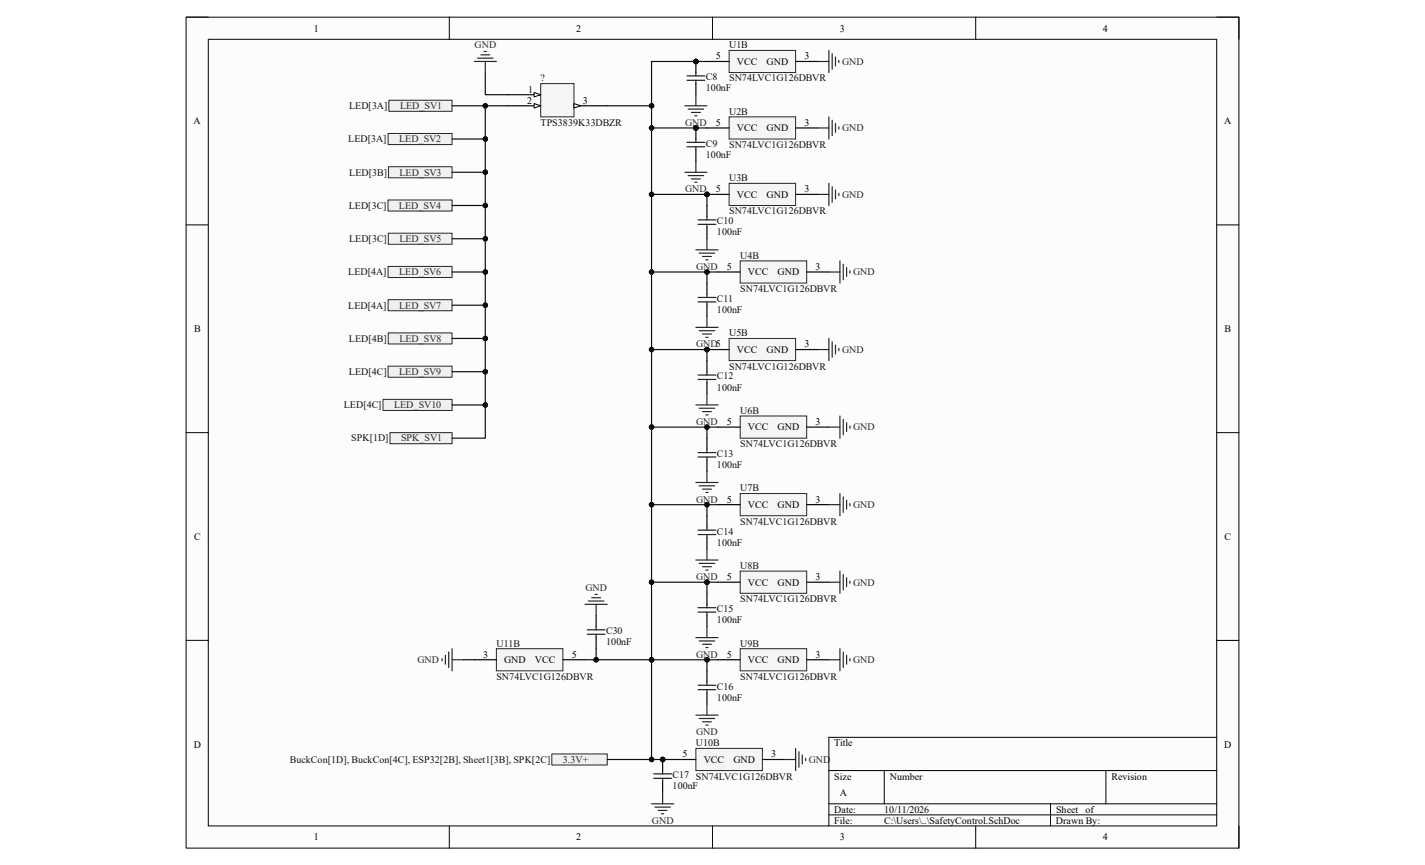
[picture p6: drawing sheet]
<svg xmlns="http://www.w3.org/2000/svg" width="356mm" height="216mm" viewBox="0 0 356 216" stroke-linecap="round" stroke-linejoin="round" font-family="sans-serif">
<path d="M46.4 4.3h262.8v207.4h-262.8z" fill-rule="evenodd" fill="#fcfcfc"/>
<path d="M46.4 4.3h262.8v207.4h-262.8z" fill="none" stroke="#000" stroke-width=".25"/>
<path d="M52 9.8h251.6v196.4h-251.6z" fill-rule="evenodd" fill="#fcfcfc"/>
<g fill="none" stroke="#000" stroke-width=".25">
<path d="M46.4 4.3h5.6M52 9.8h251.6v196.4h-251.6zM112.1 4.3v5.5M177.8 4.3v5.5M243.5 4.3v5.5M303.6 4.3h5.6v5.5M46.4 56.1h5.6M303.6 56.1h5.6M46.4 108h5.6M303.6 108h5.6M46.4 159.8h5.6M303.6 159.8h5.6"/>
<path d="M206.8 192.3h96.8M220.7 192.3v8.3M276 192.3v8.3M303.6 184h-96.8v22.2M112.1 206.2v5.5M177.8 206.2v5.5M206.8 200.6h96.8M206.8 203.4h96.8M243.5 206.2v5.5M262.1 200.6v5.6M309.2 206.2v5.5"/>
</g>
<path d="M134.9 20.9h8.3v8.3h-8.3z" fill-rule="evenodd" fill="#f5f5f5"/>
<path d="M134.9 20.9h8.3v8.3h-8.3z" fill="none" stroke="#262626" stroke-width=".25"/>
<path d="M126.6 23.6h8.3" fill="none" stroke="#000" stroke-width=".3"/>
<path d="M133.3 23.1l1.6 .5-1.6 .6z" fill="#fbfbfb"/>
<path d="M133.3 23.1l1.6 .5-1.6 .6z" fill="none" stroke="#000" stroke-width=".25"/>
<path d="M126.6 26.4h8.3" fill="none" stroke="#000" stroke-width=".3"/>
<path d="M133.3 25.8l1.6 .6-1.6 .6z" fill="#fbfbfb"/>
<path d="M133.3 25.8l1.6 .6-1.6 .6z" fill="none" stroke="#000" stroke-width=".25"/>
<path d="M143.2 26.4h8.3" fill="none" stroke="#000" stroke-width=".3"/>
<path d="M143.2 25.8l1.7 .6-1.7 .6z" fill="#fbfbfb"/>
<path d="M143.2 25.8l1.7 .6-1.7 .6z" fill="none" stroke="#000" stroke-width=".25"/>
<path d="M181.9 12.6h16.6v5.5h-16.6z" fill-rule="evenodd" fill="#f5f5f5"/>
<path d="M181.9 12.6h16.6v5.5h-16.6z" fill="none" stroke="#262626" stroke-width=".25"/>
<path d="M176.4 15.3h5.5M198.5 15.3h5.6" fill="none" stroke="#000" stroke-width=".3"/>
<circle cx="173.7" cy="15.3" r=".55" fill="#0e0e0e"/>
<circle cx="173.7" cy="15.3" r=".55" fill="none" stroke="#0e0e0e" stroke-width=".25"/>
<path d="M173.7 15.3v2.8M173.7 20.9v2.7" fill="none" stroke="#000" stroke-width=".3"/>
<circle cx="173.7" cy="15.3" r=".55" fill="#0e0e0e"/>
<circle cx="173.7" cy="15.3" r=".55" fill="none" stroke="#0e0e0e" stroke-width=".25"/>
<path d="M171.4 18.9h4.5M173.7 18.1v.8M171.4 20h4.5M173.7 20v.9" fill="none" stroke="#1c1c1c" stroke-width=".3"/>
<path d="M204.1 15.3h2.7M206.8 12.6v5.5M207.7 13.4v3.9M208.5 14.2v2.2M209.3 15.1v.5" fill="none" stroke="#262626" stroke-width=".3"/>
<path d="M181.9 29.2h16.6v5.5h-16.6z" fill-rule="evenodd" fill="#f5f5f5"/>
<path d="M181.9 29.2h16.6v5.5h-16.6z" fill="none" stroke="#262626" stroke-width=".25"/>
<path d="M176.4 31.9h5.5M198.5 31.9h5.6" fill="none" stroke="#000" stroke-width=".3"/>
<circle cx="173.7" cy="31.9" r=".55" fill="#0e0e0e"/>
<circle cx="173.7" cy="31.9" r=".55" fill="none" stroke="#0e0e0e" stroke-width=".25"/>
<path d="M173.7 31.9v2.8M173.7 37.5v2.7" fill="none" stroke="#000" stroke-width=".3"/>
<circle cx="173.7" cy="31.9" r=".55" fill="#0e0e0e"/>
<circle cx="173.7" cy="31.9" r=".55" fill="none" stroke="#0e0e0e" stroke-width=".25"/>
<path d="M171.4 35.5h4.5M171.4 36.6h4.5M173.7 34.7v.8M173.7 36.6v.9" fill="none" stroke="#1c1c1c" stroke-width=".3"/>
<path d="M204.1 31.9h2.7M206.8 29.2v5.5M207.7 30v3.9M208.5 30.8v2.2M209.3 31.7v.5" fill="none" stroke="#262626" stroke-width=".3"/>
<circle cx="176.4" cy="48.5" r=".55" fill="#0e0e0e"/>
<circle cx="176.4" cy="48.5" r=".55" fill="none" stroke="#0e0e0e" stroke-width=".25"/>
<path d="M181.9 45.8h16.6v5.5h-16.6z" fill-rule="evenodd" fill="#f5f5f5"/>
<path d="M181.9 45.8h16.6v5.5h-16.6z" fill="none" stroke="#262626" stroke-width=".25"/>
<path d="M176.4 48.5h5.5M198.5 48.5h5.6" fill="none" stroke="#000" stroke-width=".3"/>
<circle cx="176.4" cy="48.5" r=".55" fill="#0e0e0e"/>
<circle cx="176.4" cy="48.5" r=".55" fill="none" stroke="#0e0e0e" stroke-width=".25"/>
<path d="M176.4 51.3v2.8M176.4 56.8v2.8" fill="none" stroke="#000" stroke-width=".3"/>
<path d="M174.2 54.9h4.4M174.2 56h4.4M176.4 54.1v.8M176.4 56v.8" fill="none" stroke="#1c1c1c" stroke-width=".3"/>
<path d="M204.1 48.5h2.7M206.8 45.8v5.5M207.7 46.6v3.9M208.5 47.4v2.2M209.3 48.2v.6" fill="none" stroke="#262626" stroke-width=".3"/>
<path d="M184.7 65.1h16.6v5.6h-16.6z" fill-rule="evenodd" fill="#f5f5f5"/>
<path d="M184.7 65.1h16.6v5.6h-16.6z" fill="none" stroke="#262626" stroke-width=".25"/>
<path d="M176.4 70.7v2.7M176.4 76.2v2.8M179.2 67.9h5.5M201.3 67.9h5.5" fill="none" stroke="#000" stroke-width=".3"/>
<path d="M174.2 74.2h4.4M174.2 75.4h4.4M176.4 73.4v.8M176.4 75.4v.8" fill="none" stroke="#1c1c1c" stroke-width=".3"/>
<path d="M206.8 67.9h2.8M209.6 65.1v5.6M210.4 66v3.8M211.3 66.8v2.2M212.1 67.6v.6" fill="none" stroke="#262626" stroke-width=".3"/>
<circle cx="176.4" cy="87.2" r=".55" fill="#0e0e0e"/>
<circle cx="176.4" cy="87.2" r=".55" fill="none" stroke="#0e0e0e" stroke-width=".25"/>
<path d="M181.9 84.5h16.6v5.5h-16.6z" fill-rule="evenodd" fill="#f5f5f5"/>
<path d="M181.9 84.5h16.6v5.5h-16.6z" fill="none" stroke="#262626" stroke-width=".25"/>
<path d="M176.4 87.2h5.5M198.5 87.2h5.6" fill="none" stroke="#000" stroke-width=".3"/>
<circle cx="176.4" cy="87.2" r=".55" fill="#0e0e0e"/>
<circle cx="176.4" cy="87.2" r=".55" fill="none" stroke="#0e0e0e" stroke-width=".25"/>
<path d="M176.4 90v2.8M176.4 95.5v2.8" fill="none" stroke="#000" stroke-width=".3"/>
<path d="M174.2 93.6h4.4M174.2 94.7h4.4M176.4 92.8v.8M176.4 94.7v.8" fill="none" stroke="#1c1c1c" stroke-width=".3"/>
<path d="M204.1 87.2h2.7M206.8 84.5v5.5M207.7 85.3v3.9M208.5 86.1v2.2M209.3 87v.5" fill="none" stroke="#262626" stroke-width=".3"/>
<path d="M184.7 103.8h16.6v5.6h-16.6z" fill-rule="evenodd" fill="#f5f5f5"/>
<path d="M184.7 103.8h16.6v5.6h-16.6z" fill="none" stroke="#262626" stroke-width=".25"/>
<path d="M176.4 109.4v2.7M176.4 114.9v2.8M179.2 106.6h5.5M201.3 106.6h5.5" fill="none" stroke="#000" stroke-width=".3"/>
<path d="M174.2 113h4.4M174.2 114.1h4.4M176.4 112.1v.9M176.4 114.1v.8" fill="none" stroke="#1c1c1c" stroke-width=".3"/>
<path d="M206.8 106.6h2.8M209.6 103.8v5.6M210.4 104.7v3.8M211.3 105.5v2.2M212.1 106.3v.6" fill="none" stroke="#262626" stroke-width=".3"/>
<path d="M184.7 123.2h16.6v5.5h-16.6z" fill-rule="evenodd" fill="#f5f5f5"/>
<path d="M184.7 123.2h16.6v5.5h-16.6z" fill="none" stroke="#262626" stroke-width=".25"/>
<path d="M176.4 128.7v2.8M176.4 134.3v2.7M179.2 126h5.5M201.3 126h5.5" fill="none" stroke="#000" stroke-width=".3"/>
<path d="M174.2 132.3h4.4M174.2 133.4h4.4M176.4 131.5v.8M176.4 133.4v.9" fill="none" stroke="#1c1c1c" stroke-width=".3"/>
<path d="M206.8 126h2.8M209.6 123.2v5.5M210.4 124v3.9M211.3 124.9v2.2M212.1 125.7v.5" fill="none" stroke="#262626" stroke-width=".3"/>
<path d="M184.7 142.5h16.6v5.6h-16.6z" fill-rule="evenodd" fill="#f5f5f5"/>
<path d="M184.7 142.5h16.6v5.6h-16.6z" fill="none" stroke="#262626" stroke-width=".25"/>
<path d="M176.4 148.1v2.7M176.4 153.6v2.8M179.2 145.3h5.5M201.3 145.3h5.5" fill="none" stroke="#000" stroke-width=".3"/>
<path d="M174.2 151.7h4.4M174.2 152.8h4.4M176.4 150.8v.9M176.4 152.8v.8" fill="none" stroke="#1c1c1c" stroke-width=".3"/>
<path d="M206.8 145.3h2.8M209.6 142.5v5.6M210.4 143.4v3.9M211.3 144.2v2.2M212.1 145v.6" fill="none" stroke="#262626" stroke-width=".3"/>
<path d="M184.7 161.9h16.6v5.5h-16.6z" fill-rule="evenodd" fill="#f5f5f5"/>
<path d="M184.7 161.9h16.6v5.5h-16.6z" fill="none" stroke="#262626" stroke-width=".25"/>
<path d="M176.4 167.4v2.8M176.4 173v2.7M179.2 164.7h5.5M201.3 164.7h5.5" fill="none" stroke="#000" stroke-width=".3"/>
<path d="M174.2 171h4.4M174.2 172.1h4.4M176.4 170.2v.8M176.4 172.1v.9" fill="none" stroke="#1c1c1c" stroke-width=".3"/>
<path d="M206.8 164.7h2.8M209.6 161.9v5.5M210.4 162.7v3.9M211.3 163.6v2.2M212.1 164.4v.6" fill="none" stroke="#262626" stroke-width=".3"/>
<path d="M173.7 186.8h16.5v5.5h-16.5z" fill-rule="evenodd" fill="#f5f5f5"/>
<path d="M173.7 186.8h16.5v5.5h-16.5z" fill="none" stroke="#262626" stroke-width=".25"/>
<path d="M168.1 189.6h5.6M190.2 189.6h5.6" fill="none" stroke="#000" stroke-width=".3"/>
<circle cx="165.4" cy="189.6" r=".55" fill="#0e0e0e"/>
<circle cx="165.4" cy="189.6" r=".55" fill="none" stroke="#0e0e0e" stroke-width=".25"/>
<path d="M165.4 189.6v2.7M165.4 195.1v2.8" fill="none" stroke="#000" stroke-width=".3"/>
<circle cx="165.4" cy="189.6" r=".55" fill="#0e0e0e"/>
<circle cx="165.4" cy="189.6" r=".55" fill="none" stroke="#0e0e0e" stroke-width=".25"/>
<path d="M163.1 193.2h4.5M163.1 194.3h4.5M165.4 192.3v.9M165.4 194.3v.8" fill="none" stroke="#1c1c1c" stroke-width=".3"/>
<path d="M118.3 15.3h5.6M119.2 14.5h3.8M120 13.7h2.2M120.8 12.9h.6M121.1 15.3v2.8M195.8 189.6h2.7M198.5 186.8v5.5M199.4 187.6v3.9M200.2 188.5v2.2M201 189.3v.5" fill="none" stroke="#262626" stroke-width=".3"/>
<path d="M97 25h15.8v2.8h-15.8z" fill-rule="evenodd" fill="#f0f0f0"/>
<path d="M97 25h15.8v2.8h-15.8z" fill="none" stroke="#262626" stroke-width=".25"/>
<path d="M96.8 33.3h16v2.8h-16z" fill-rule="evenodd" fill="#f0f0f0"/>
<path d="M96.8 33.3h16v2.8h-16z" fill="none" stroke="#262626" stroke-width=".25"/>
<path d="M96.8 49.9h16v2.8h-16z" fill-rule="evenodd" fill="#f0f0f0"/>
<path d="M96.8 49.9h16v2.8h-16z" fill="none" stroke="#262626" stroke-width=".25"/>
<path d="M96.9 58.2h15.9v2.8h-15.9z" fill-rule="evenodd" fill="#f0f0f0"/>
<path d="M96.9 58.2h15.9v2.8h-15.9z" fill="none" stroke="#262626" stroke-width=".25"/>
<path d="M96.8 66.5h16v2.8h-16z" fill-rule="evenodd" fill="#f0f0f0"/>
<path d="M96.8 66.5h16v2.8h-16z" fill="none" stroke="#262626" stroke-width=".25"/>
<path d="M96.8 74.8h16v2.8h-16z" fill-rule="evenodd" fill="#f0f0f0"/>
<path d="M96.8 74.8h16v2.8h-16z" fill="none" stroke="#262626" stroke-width=".25"/>
<path d="M96.9 83.1h15.9v2.8h-15.9z" fill-rule="evenodd" fill="#f0f0f0"/>
<path d="M96.9 83.1h15.9v2.8h-15.9z" fill="none" stroke="#262626" stroke-width=".25"/>
<path d="M96.8 91.4h16v2.8h-16z" fill-rule="evenodd" fill="#f0f0f0"/>
<path d="M96.8 91.4h16v2.8h-16z" fill="none" stroke="#262626" stroke-width=".25"/>
<path d="M95.6 99.7h17.2v2.8h-17.2z" fill-rule="evenodd" fill="#f0f0f0"/>
<path d="M95.6 99.7h17.2v2.8h-17.2z" fill="none" stroke="#262626" stroke-width=".25"/>
<path d="M96.9 41.6h15.9v2.8h-15.9z" fill-rule="evenodd" fill="#f0f0f0"/>
<path d="M96.9 41.6h15.9v2.8h-15.9z" fill="none" stroke="#262626" stroke-width=".25"/>
<path d="M97.3 108h15.5v2.7h-15.5z" fill-rule="evenodd" fill="#f0f0f0"/>
<path d="M97.3 108h15.5v2.7h-15.5z" fill="none" stroke="#262626" stroke-width=".25"/>
<g fill="none" stroke="#262626" stroke-width=".3">
<path d="M170.9 26.4h5.5M171.7 27.2h3.9M172.6 28.1h2.2M173.4 28.9h.5M173.7 23.6v2.8M170.9 43h5.5M171.7 43.8h3.9M172.6 44.7h2.2M173.4 45.5h.5M173.7 40.2v2.8M176.4 59.6v2.8M173.7 62.4h5.5"/>
<path d="M174.5 63.2h3.9M175.3 64h2.2M176.1 64.8h.6M176.4 79v2.7M173.7 81.7h5.5M174.5 82.5h3.9M175.3 83.4h2.2M176.1 84.2h.6M176.4 98.3v2.8M173.7 101.1h5.5M174.5 101.9h3.9M175.3 102.7h2.2"/>
<path d="M176.1 103.6h.6M176.4 117.7v2.7M173.7 120.4h5.5M173.7 139.8h5.5M174.5 121.3h3.9M175.3 122.1h2.2M176.1 122.9h.6M176.4 137v2.8M173.7 159.1h5.5M174.5 140.6h3.9M174.5 160h3.9M175.3 141.4h2.2"/>
<path d="M176.1 142.3h.6M176.4 156.4v2.7M173.7 178.5h5.5M174.5 179.3h3.9M175.3 160.8h2.2M176.1 161.6h.6M176.4 175.7v2.8M165.4 197.9v2.7M175.3 180.2h2.2M176.1 181h.6M162.6 200.6h5.5M163.4 201.5h3.9"/>
<path d="M164.3 202.3h2.2M165.1 203.1h.5"/>
</g>
<path d="M137.7 188.2h13.8v2.7h-13.8z" fill-rule="evenodd" fill="#f0f0f0"/>
<path d="M137.7 188.2h13.8v2.7h-13.8z" fill="none" stroke="#262626" stroke-width=".25"/>
<path d="M123.9 161.9h16.6v5.5h-16.6z" fill-rule="evenodd" fill="#f5f5f5"/>
<path d="M123.9 161.9h16.6v5.5h-16.6z" fill="none" stroke="#262626" stroke-width=".25"/>
<path d="M148.8 153.6v2.8M148.8 159.1v2.8M118.3 164.7h5.6M140.5 164.7h5.5" fill="none" stroke="#000" stroke-width=".3"/>
<path d="M146.5 158.3h4.5M146.5 157.2h4.5M148.8 156.4v.8M148.8 158.3v.8" fill="none" stroke="#1c1c1c" stroke-width=".3"/>
<path d="M146 150.8h5.5M146.8 150h3.9M147.7 149.2h2.2M148.5 148.4h.5M148.8 150.8v2.8M110.3 164.4v.5M111.2 163.6v2.2M112 162.7v3.9M112.8 161.9v5.5M112.8 164.7h2.8" fill="none" stroke="#262626" stroke-width=".3"/>
<path d="M173.7 15.3h2.7" fill="none" stroke="#0e0e0e" stroke-width=".3"/>
<circle cx="173.7" cy="15.3" r=".55" fill="#0e0e0e"/>
<circle cx="173.7" cy="15.3" r=".55" fill="none" stroke="#0e0e0e" stroke-width=".25"/>
<path d="M173.7 31.9h2.7" fill="none" stroke="#0e0e0e" stroke-width=".3"/>
<circle cx="173.7" cy="31.9" r=".55" fill="#0e0e0e"/>
<circle cx="173.7" cy="31.9" r=".55" fill="none" stroke="#0e0e0e" stroke-width=".25"/>
<path d="M176.4 48.5v2.8" fill="none" stroke="#0e0e0e" stroke-width=".3"/>
<circle cx="176.4" cy="48.5" r=".55" fill="#0e0e0e"/>
<circle cx="176.4" cy="48.5" r=".55" fill="none" stroke="#0e0e0e" stroke-width=".25"/>
<path d="M176.4 145.3h2.8" fill="none" stroke="#0e0e0e" stroke-width=".3"/>
<circle cx="176.4" cy="145.3" r=".55" fill="#0e0e0e"/>
<circle cx="176.4" cy="145.3" r=".55" fill="none" stroke="#0e0e0e" stroke-width=".25"/>
<path d="M165.4 189.6h2.7" fill="none" stroke="#0e0e0e" stroke-width=".3"/>
<circle cx="165.4" cy="189.6" r=".55" fill="#0e0e0e"/>
<circle cx="165.4" cy="189.6" r=".55" fill="none" stroke="#0e0e0e" stroke-width=".25"/>
<path d="M121.1 18.1v5.5h5.5M112.8 26.4h13.8" fill="none" stroke="#0e0e0e" stroke-width=".3"/>
<circle cx="121.1" cy="26.4" r=".55" fill="#0e0e0e"/>
<circle cx="121.1" cy="26.4" r=".55" fill="none" stroke="#0e0e0e" stroke-width=".25"/>
<path d="M121.1 26.4v8.3h-8.3" fill="none" stroke="#0e0e0e" stroke-width=".3"/>
<circle cx="121.1" cy="26.4" r=".55" fill="#0e0e0e"/>
<circle cx="121.1" cy="26.4" r=".55" fill="none" stroke="#0e0e0e" stroke-width=".25"/>
<circle cx="121.1" cy="34.7" r=".55" fill="#0e0e0e"/>
<circle cx="121.1" cy="34.7" r=".55" fill="none" stroke="#0e0e0e" stroke-width=".25"/>
<path d="M112.8 43h8.3" fill="none" stroke="#0e0e0e" stroke-width=".3"/>
<circle cx="121.1" cy="43" r=".55" fill="#0e0e0e"/>
<circle cx="121.1" cy="43" r=".55" fill="none" stroke="#0e0e0e" stroke-width=".25"/>
<path d="M112.8 51.3h8.3" fill="none" stroke="#0e0e0e" stroke-width=".3"/>
<circle cx="121.1" cy="51.3" r=".55" fill="#0e0e0e"/>
<circle cx="121.1" cy="51.3" r=".55" fill="none" stroke="#0e0e0e" stroke-width=".25"/>
<path d="M112.8 59.6h8.3" fill="none" stroke="#0e0e0e" stroke-width=".3"/>
<circle cx="121.1" cy="59.6" r=".55" fill="#0e0e0e"/>
<circle cx="121.1" cy="59.6" r=".55" fill="none" stroke="#0e0e0e" stroke-width=".25"/>
<path d="M112.8 67.9h8.3" fill="none" stroke="#0e0e0e" stroke-width=".3"/>
<circle cx="121.1" cy="67.9" r=".55" fill="#0e0e0e"/>
<circle cx="121.1" cy="67.9" r=".55" fill="none" stroke="#0e0e0e" stroke-width=".25"/>
<path d="M112.8 76.2h8.3" fill="none" stroke="#0e0e0e" stroke-width=".3"/>
<circle cx="121.1" cy="76.2" r=".55" fill="#0e0e0e"/>
<circle cx="121.1" cy="76.2" r=".55" fill="none" stroke="#0e0e0e" stroke-width=".25"/>
<path d="M112.8 84.5h8.3" fill="none" stroke="#0e0e0e" stroke-width=".3"/>
<circle cx="121.1" cy="84.5" r=".55" fill="#0e0e0e"/>
<circle cx="121.1" cy="84.5" r=".55" fill="none" stroke="#0e0e0e" stroke-width=".25"/>
<path d="M112.8 92.8h8.3" fill="none" stroke="#0e0e0e" stroke-width=".3"/>
<circle cx="121.1" cy="92.8" r=".55" fill="#0e0e0e"/>
<circle cx="121.1" cy="92.8" r=".55" fill="none" stroke="#0e0e0e" stroke-width=".25"/>
<path d="M112.8 101.1h8.3" fill="none" stroke="#0e0e0e" stroke-width=".3"/>
<circle cx="121.1" cy="101.1" r=".55" fill="#0e0e0e"/>
<circle cx="121.1" cy="101.1" r=".55" fill="none" stroke="#0e0e0e" stroke-width=".25"/>
<path d="M121.1 34.7v74.7h-8.3" fill="none" stroke="#0e0e0e" stroke-width=".3"/>
<circle cx="121.1" cy="34.7" r=".55" fill="#0e0e0e"/>
<circle cx="121.1" cy="34.7" r=".55" fill="none" stroke="#0e0e0e" stroke-width=".25"/>
<circle cx="121.1" cy="43" r=".55" fill="#0e0e0e"/>
<circle cx="121.1" cy="43" r=".55" fill="none" stroke="#0e0e0e" stroke-width=".25"/>
<circle cx="121.1" cy="51.3" r=".55" fill="#0e0e0e"/>
<circle cx="121.1" cy="51.3" r=".55" fill="none" stroke="#0e0e0e" stroke-width=".25"/>
<circle cx="121.1" cy="59.6" r=".55" fill="#0e0e0e"/>
<circle cx="121.1" cy="59.6" r=".55" fill="none" stroke="#0e0e0e" stroke-width=".25"/>
<circle cx="121.1" cy="67.9" r=".55" fill="#0e0e0e"/>
<circle cx="121.1" cy="67.9" r=".55" fill="none" stroke="#0e0e0e" stroke-width=".25"/>
<circle cx="121.1" cy="76.2" r=".55" fill="#0e0e0e"/>
<circle cx="121.1" cy="76.2" r=".55" fill="none" stroke="#0e0e0e" stroke-width=".25"/>
<circle cx="121.1" cy="84.5" r=".55" fill="#0e0e0e"/>
<circle cx="121.1" cy="84.5" r=".55" fill="none" stroke="#0e0e0e" stroke-width=".25"/>
<circle cx="121.1" cy="92.8" r=".55" fill="#0e0e0e"/>
<circle cx="121.1" cy="92.8" r=".55" fill="none" stroke="#0e0e0e" stroke-width=".25"/>
<circle cx="121.1" cy="101.1" r=".55" fill="#0e0e0e"/>
<circle cx="121.1" cy="101.1" r=".55" fill="none" stroke="#0e0e0e" stroke-width=".25"/>
<path d="M173.7 15.3h-11.1v11.1h-11.1" fill="none" stroke="#0e0e0e" stroke-width=".3"/>
<circle cx="162.6" cy="26.4" r=".55" fill="#0e0e0e"/>
<circle cx="162.6" cy="26.4" r=".55" fill="none" stroke="#0e0e0e" stroke-width=".25"/>
<circle cx="173.7" cy="15.3" r=".55" fill="#0e0e0e"/>
<circle cx="173.7" cy="15.3" r=".55" fill="none" stroke="#0e0e0e" stroke-width=".25"/>
<path d="M176.4 87.2v2.8" fill="none" stroke="#0e0e0e" stroke-width=".3"/>
<circle cx="176.4" cy="87.2" r=".55" fill="#0e0e0e"/>
<circle cx="176.4" cy="87.2" r=".55" fill="none" stroke="#0e0e0e" stroke-width=".25"/>
<path d="M162.6 31.9h11.1" fill="none" stroke="#0e0e0e" stroke-width=".3"/>
<circle cx="162.6" cy="31.9" r=".55" fill="#0e0e0e"/>
<circle cx="162.6" cy="31.9" r=".55" fill="none" stroke="#0e0e0e" stroke-width=".25"/>
<circle cx="173.7" cy="31.9" r=".55" fill="#0e0e0e"/>
<circle cx="173.7" cy="31.9" r=".55" fill="none" stroke="#0e0e0e" stroke-width=".25"/>
<path d="M162.6 48.5h13.8" fill="none" stroke="#0e0e0e" stroke-width=".3"/>
<circle cx="162.6" cy="48.5" r=".55" fill="#0e0e0e"/>
<circle cx="162.6" cy="48.5" r=".55" fill="none" stroke="#0e0e0e" stroke-width=".25"/>
<circle cx="176.4" cy="48.5" r=".55" fill="#0e0e0e"/>
<circle cx="176.4" cy="48.5" r=".55" fill="none" stroke="#0e0e0e" stroke-width=".25"/>
<path d="M162.6 67.9h16.6" fill="none" stroke="#0e0e0e" stroke-width=".3"/>
<circle cx="162.6" cy="67.9" r=".55" fill="#0e0e0e"/>
<circle cx="162.6" cy="67.9" r=".55" fill="none" stroke="#0e0e0e" stroke-width=".25"/>
<circle cx="176.4" cy="67.9" r=".55" fill="#0e0e0e"/>
<circle cx="176.4" cy="67.9" r=".55" fill="none" stroke="#0e0e0e" stroke-width=".25"/>
<path d="M176.4 67.9v2.8" fill="none" stroke="#0e0e0e" stroke-width=".3"/>
<circle cx="176.4" cy="67.9" r=".55" fill="#0e0e0e"/>
<circle cx="176.4" cy="67.9" r=".55" fill="none" stroke="#0e0e0e" stroke-width=".25"/>
<path d="M162.6 87.2h13.8" fill="none" stroke="#0e0e0e" stroke-width=".3"/>
<circle cx="162.6" cy="87.2" r=".55" fill="#0e0e0e"/>
<circle cx="162.6" cy="87.2" r=".55" fill="none" stroke="#0e0e0e" stroke-width=".25"/>
<circle cx="176.4" cy="87.2" r=".55" fill="#0e0e0e"/>
<circle cx="176.4" cy="87.2" r=".55" fill="none" stroke="#0e0e0e" stroke-width=".25"/>
<path d="M162.6 26.4v99.6h16.6" fill="none" stroke="#0e0e0e" stroke-width=".3"/>
<circle cx="162.6" cy="26.4" r=".55" fill="#0e0e0e"/>
<circle cx="162.6" cy="26.4" r=".55" fill="none" stroke="#0e0e0e" stroke-width=".25"/>
<circle cx="162.6" cy="31.9" r=".55" fill="#0e0e0e"/>
<circle cx="162.6" cy="31.9" r=".55" fill="none" stroke="#0e0e0e" stroke-width=".25"/>
<circle cx="162.6" cy="48.5" r=".55" fill="#0e0e0e"/>
<circle cx="162.6" cy="48.5" r=".55" fill="none" stroke="#0e0e0e" stroke-width=".25"/>
<circle cx="162.6" cy="67.9" r=".55" fill="#0e0e0e"/>
<circle cx="162.6" cy="67.9" r=".55" fill="none" stroke="#0e0e0e" stroke-width=".25"/>
<circle cx="162.6" cy="87.2" r=".55" fill="#0e0e0e"/>
<circle cx="162.6" cy="87.2" r=".55" fill="none" stroke="#0e0e0e" stroke-width=".25"/>
<circle cx="162.6" cy="106.6" r=".55" fill="#0e0e0e"/>
<circle cx="162.6" cy="106.6" r=".55" fill="none" stroke="#0e0e0e" stroke-width=".25"/>
<circle cx="162.6" cy="126" r=".55" fill="#0e0e0e"/>
<circle cx="162.6" cy="126" r=".55" fill="none" stroke="#0e0e0e" stroke-width=".25"/>
<circle cx="176.4" cy="126" r=".55" fill="#0e0e0e"/>
<circle cx="176.4" cy="126" r=".55" fill="none" stroke="#0e0e0e" stroke-width=".25"/>
<path d="M162.6 106.6h16.6" fill="none" stroke="#0e0e0e" stroke-width=".3"/>
<circle cx="162.6" cy="106.6" r=".55" fill="#0e0e0e"/>
<circle cx="162.6" cy="106.6" r=".55" fill="none" stroke="#0e0e0e" stroke-width=".25"/>
<circle cx="176.4" cy="106.6" r=".55" fill="#0e0e0e"/>
<circle cx="176.4" cy="106.6" r=".55" fill="none" stroke="#0e0e0e" stroke-width=".25"/>
<path d="M176.4 106.6v2.8" fill="none" stroke="#0e0e0e" stroke-width=".3"/>
<circle cx="176.4" cy="106.6" r=".55" fill="#0e0e0e"/>
<circle cx="176.4" cy="106.6" r=".55" fill="none" stroke="#0e0e0e" stroke-width=".25"/>
<path d="M176.4 126v2.7" fill="none" stroke="#0e0e0e" stroke-width=".3"/>
<circle cx="176.4" cy="126" r=".55" fill="#0e0e0e"/>
<circle cx="176.4" cy="126" r=".55" fill="none" stroke="#0e0e0e" stroke-width=".25"/>
<path d="M162.6 126v19.3h13.8" fill="none" stroke="#0e0e0e" stroke-width=".3"/>
<circle cx="162.6" cy="126" r=".55" fill="#0e0e0e"/>
<circle cx="162.6" cy="126" r=".55" fill="none" stroke="#0e0e0e" stroke-width=".25"/>
<circle cx="162.6" cy="145.3" r=".55" fill="#0e0e0e"/>
<circle cx="162.6" cy="145.3" r=".55" fill="none" stroke="#0e0e0e" stroke-width=".25"/>
<circle cx="176.4" cy="145.3" r=".55" fill="#0e0e0e"/>
<circle cx="176.4" cy="145.3" r=".55" fill="none" stroke="#0e0e0e" stroke-width=".25"/>
<path d="M176.4 145.3v2.8" fill="none" stroke="#0e0e0e" stroke-width=".3"/>
<circle cx="176.4" cy="145.3" r=".55" fill="#0e0e0e"/>
<circle cx="176.4" cy="145.3" r=".55" fill="none" stroke="#0e0e0e" stroke-width=".25"/>
<path d="M179.2 164.7h-2.8v2.7" fill="none" stroke="#0e0e0e" stroke-width=".3"/>
<circle cx="176.4" cy="164.7" r=".55" fill="#0e0e0e"/>
<circle cx="176.4" cy="164.7" r=".55" fill="none" stroke="#0e0e0e" stroke-width=".25"/>
<path d="M162.6 164.7h13.8" fill="none" stroke="#0e0e0e" stroke-width=".3"/>
<circle cx="176.4" cy="164.7" r=".55" fill="#0e0e0e"/>
<circle cx="176.4" cy="164.7" r=".55" fill="none" stroke="#0e0e0e" stroke-width=".25"/>
<circle cx="162.6" cy="164.7" r=".55" fill="#0e0e0e"/>
<circle cx="162.6" cy="164.7" r=".55" fill="none" stroke="#0e0e0e" stroke-width=".25"/>
<path d="M162.6 145.3v44.3h2.8" fill="none" stroke="#0e0e0e" stroke-width=".3"/>
<circle cx="162.6" cy="145.3" r=".55" fill="#0e0e0e"/>
<circle cx="162.6" cy="145.3" r=".55" fill="none" stroke="#0e0e0e" stroke-width=".25"/>
<circle cx="162.6" cy="164.7" r=".55" fill="#0e0e0e"/>
<circle cx="162.6" cy="164.7" r=".55" fill="none" stroke="#0e0e0e" stroke-width=".25"/>
<circle cx="162.6" cy="189.6" r=".55" fill="#0e0e0e"/>
<circle cx="162.6" cy="189.6" r=".55" fill="none" stroke="#0e0e0e" stroke-width=".25"/>
<circle cx="165.4" cy="189.6" r=".55" fill="#0e0e0e"/>
<circle cx="165.4" cy="189.6" r=".55" fill="none" stroke="#0e0e0e" stroke-width=".25"/>
<path d="M151.5 189.6h11.1" fill="none" stroke="#0e0e0e" stroke-width=".3"/>
<circle cx="162.6" cy="189.6" r=".55" fill="#0e0e0e"/>
<circle cx="162.6" cy="189.6" r=".55" fill="none" stroke="#0e0e0e" stroke-width=".25"/>
<path d="M148.8 161.9v2.8h-2.8" fill="none" stroke="#0e0e0e" stroke-width=".3"/>
<circle cx="148.8" cy="164.7" r=".55" fill="#0e0e0e"/>
<circle cx="148.8" cy="164.7" r=".55" fill="none" stroke="#0e0e0e" stroke-width=".25"/>
<path d="M148.8 164.7h13.8" fill="none" stroke="#0e0e0e" stroke-width=".3"/>
<circle cx="148.8" cy="164.7" r=".55" fill="#0e0e0e"/>
<circle cx="148.8" cy="164.7" r=".55" fill="none" stroke="#0e0e0e" stroke-width=".25"/>
<circle cx="162.6" cy="164.7" r=".55" fill="#0e0e0e"/>
<circle cx="162.6" cy="164.7" r=".55" fill="none" stroke="#0e0e0e" stroke-width=".25"/>
<path d="M115.6 164.7h2.7" fill="none" stroke="#0e0e0e" stroke-width=".3"/>
<g font-size="2.5">
<text x="78.3" y="7.9">1</text>
<text x="143.8" y="7.9">2</text>
<text x="209.6" y="7.9">3</text>
<text x="275.2" y="7.9">4</text>
<text x="178.6" y="14.8">5</text>
<text x="183.9" y="16.2">VCC</text>
<text x="191.3" y="16.2">GND</text>
<text x="200.7" y="14.8">3</text>
<text x="131.8" y="23.1">1</text>
<text x="131.6" y="25.9">2</text>
<text x="145.5" y="25.9">3</text>
<text x="48.3" y="31">A</text>
<text x="178.6" y="31.4">5</text>
<text x="183.9" y="32.8">VCC</text>
<text x="191.3" y="32.8">GND</text>
<text x="200.7" y="31.4">3</text>
<text x="305.5" y="31">A</text>
<text x="178.6" y="48">5</text>
<text x="183.9" y="49.4">VCC</text>
<text x="191.3" y="49.4">GND</text>
<text x="200.7" y="48">3</text>
<text x="181.4" y="67.4">5</text>
<text x="186.6" y="68.7">VCC</text>
<text x="194.1" y="68.7">GND</text>
<text x="203.5" y="67.4">3</text>
<text x="48.4" y="82.9">B</text>
<text x="305.6" y="82.9">B</text>
<text x="183.9" y="88.1">VCC</text>
<text x="191.3" y="88.1">GND</text>
<text x="200.7" y="86.7">3</text>
<text x="181.4" y="106">5</text>
<text x="186.6" y="107.4">VCC</text>
<text x="194.1" y="107.4">GND</text>
<text x="203.5" y="106">3</text>
<text x="181.4" y="125.4">5</text>
<text x="203.5" y="125.4">3</text>
<text x="186.6" y="126.8">VCC</text>
<text x="194.1" y="126.8">GND</text>
<text x="48.4" y="134.7">C</text>
<text x="305.6" y="134.7">C</text>
<text x="181.4" y="144.8">5</text>
<text x="186.6" y="146.2">VCC</text>
<text x="194.1" y="146.2">GND</text>
<text x="203.5" y="144.8">3</text>
<text x="120.6" y="164.1">3</text>
<text x="125.8" y="165.5">GND</text>
<text x="133.5" y="165.5">VCC</text>
<text x="142.7" y="164.1">5</text>
<text x="181.4" y="164.1">5</text>
<text x="186.6" y="165.5">VCC</text>
<text x="194.1" y="165.5">GND</text>
<text x="203.5" y="164.1">3</text>
<text x="48.3" y="186.6">D</text>
<text x="170.3" y="189">5</text>
<text x="175.6" y="190.4">VCC</text>
<text x="183" y="190.4">GND</text>
<text x="192.4" y="189">3</text>
<text x="208.2" y="186.3">Title</text>
<text x="305.5" y="186.6">D</text>
<text x="208.2" y="194.6">Size</text>
<text x="222" y="194.6">Number</text>
<text x="277.4" y="194.6">Revision</text>
<text x="208.2" y="202.9">Date:</text>
<text x="209.6" y="198.7">A</text>
<text x="220.6" y="202.9">10/11/2026</text>
<text x="263.5" y="202.9">Sheet</text>
<text x="270.8" y="202.9">of</text>
<text x="78.3" y="209.8">1</text>
<text x="143.8" y="209.8">2</text>
<text x="208.2" y="205.6">File:</text>
<text x="209.6" y="209.8">3</text>
<text x="220.6" y="205.6">C:\Users\..\SafetyControl.SchDoc</text>
<text x="263.5" y="205.6">Drawn By:</text>
<text x="275.2" y="209.8">4</text>
</g>
<g font-size="2.5" fill="#262626">
<text x="118.4" y="12">GND</text>
<text x="210.1" y="16.2">GND</text>
<text x="99.8" y="27.3">LED_SV1</text>
<text x="99.6" y="35.6">LED_SV2</text>
<text x="171" y="31.4">GND</text>
<text x="210.1" y="32.8">GND</text>
<text x="99.7" y="43.9">LED_SV3</text>
<text x="99.6" y="52.2">LED_SV4</text>
<text x="171" y="48">GND</text>
<text x="210.1" y="49.4">GND</text>
<text x="99.7" y="60.4">LED_SV5</text>
<text x="99.6" y="68.7">LED_SV6</text>
<text x="173.7" y="67.4">GND</text>
<text x="212.9" y="68.7">GND</text>
<text x="99.6" y="77">LED_SV7</text>
<text x="99.7" y="85.3">LED_SV8</text>
<text x="173.7" y="86.7">GND5</text>
<text x="210.1" y="88.1">GND</text>
<text x="99.6" y="93.6">LED_SV9</text>
<text x="98.3" y="101.9">LED_SV10</text>
<text x="173.7" y="106">GND</text>
<text x="212.9" y="107.4">GND</text>
<text x="100.1" y="110.2">SPK_SV1</text>
<text x="173.7" y="125.4">GND</text>
<text x="212.9" y="126.8">GND</text>
<text x="146.1" y="147.5">GND</text>
<text x="173.7" y="144.8">GND</text>
<text x="212.9" y="146.2">GND</text>
<text x="104.2" y="165.5">GND</text>
<text x="173.7" y="164.1">GND</text>
<text x="212.9" y="165.5">GND</text>
<text x="173.7" y="183.5">GND</text>
<text x="140.5" y="190.4">3.3V+</text>
<text x="201.8" y="190.4">GND</text>
<text x="162.7" y="205.6">GND</text>
</g>
<g font-size="2.5" fill="#0e0e0e">
<text x="181.9" y="12">U1B</text>
<text x="134.9" y="20.3">?</text>
<text x="176.1" y="22.8">100nF</text>
<text x="176.1" y="20.1">C8</text>
<text x="181.9" y="20.3">SN74LVC1G126DBVR</text>
<text x="87.1" y="27.3">LED[3A]</text>
<text x="181.9" y="28.6">U2B</text>
<text x="86.9" y="35.6">LED[3A]</text>
<text x="134.9" y="31.4">TPS3839K33DBZR</text>
<text x="176.1" y="39.4">100nF</text>
<text x="176.1" y="36.7">C9</text>
<text x="181.9" y="36.9">SN74LVC1G126DBVR</text>
<text x="87.2" y="43.9">LED[3B]</text>
<text x="181.9" y="45.2">U3B</text>
<text x="87" y="52.2">LED[3C]</text>
<text x="181.9" y="53.5">SN74LVC1G126DBVR</text>
<text x="178.9" y="58.8">100nF</text>
<text x="178.9" y="56">C10</text>
<text x="87.1" y="60.4">LED[3C]</text>
<text x="184.7" y="64.6">U4B</text>
<text x="86.9" y="68.7">LED[4A]</text>
<text x="86.9" y="77">LED[4A]</text>
<text x="178.9" y="75.4">C11</text>
<text x="184.7" y="72.9">SN74LVC1G126DBVR</text>
<text x="178.9" y="78.1">100nF</text>
<text x="181.9" y="83.9">U5B</text>
<text x="87.1" y="85.3">LED[4B]</text>
<text x="87.1" y="93.6">LED[4C]</text>
<text x="178.9" y="94.7">C12</text>
<text x="181.9" y="92.2">SN74LVC1G126DBVR</text>
<text x="85.8" y="101.9">LED[4C]</text>
<text x="178.9" y="97.5">100nF</text>
<text x="184.7" y="103.3">U6B</text>
<text x="87.7" y="110.2">SPK[1D]</text>
<text x="184.7" y="111.6">SN74LVC1G126DBVR</text>
<text x="178.9" y="116.8">100nF</text>
<text x="178.9" y="114.1">C13</text>
<text x="184.7" y="122.6">U7B</text>
<text x="184.7" y="130.9">SN74LVC1G126DBVR</text>
<text x="178.9" y="136.2">100nF</text>
<text x="178.9" y="133.4">C14</text>
<text x="184.7" y="142">U8B</text>
<text x="178.9" y="155.6">100nF</text>
<text x="178.9" y="152.8">C15</text>
<text x="184.7" y="150.3">SN74LVC1G126DBVR</text>
<text x="123.9" y="161.4">U11B</text>
<text x="151.3" y="161.1">100nF</text>
<text x="151.3" y="158.3">C30</text>
<text x="184.7" y="161.4">U9B</text>
<text x="123.9" y="169.7">SN74LVC1G126DBVR</text>
<text x="178.9" y="172.2">C16</text>
<text x="184.7" y="169.7">SN74LVC1G126DBVR</text>
<text x="178.9" y="174.9">100nF</text>
<text x="72.3" y="190.4">BuckCon[1D], BuckCon[4C], ESP32[2B], Sheet1[3B], SPK[2C]</text>
<text x="173.7" y="186.3">U10B</text>
<text x="167.9" y="197">100nF</text>
<text x="167.9" y="194.3">C17 SN74LVC1G126DBVR</text>
</g>
</svg>
